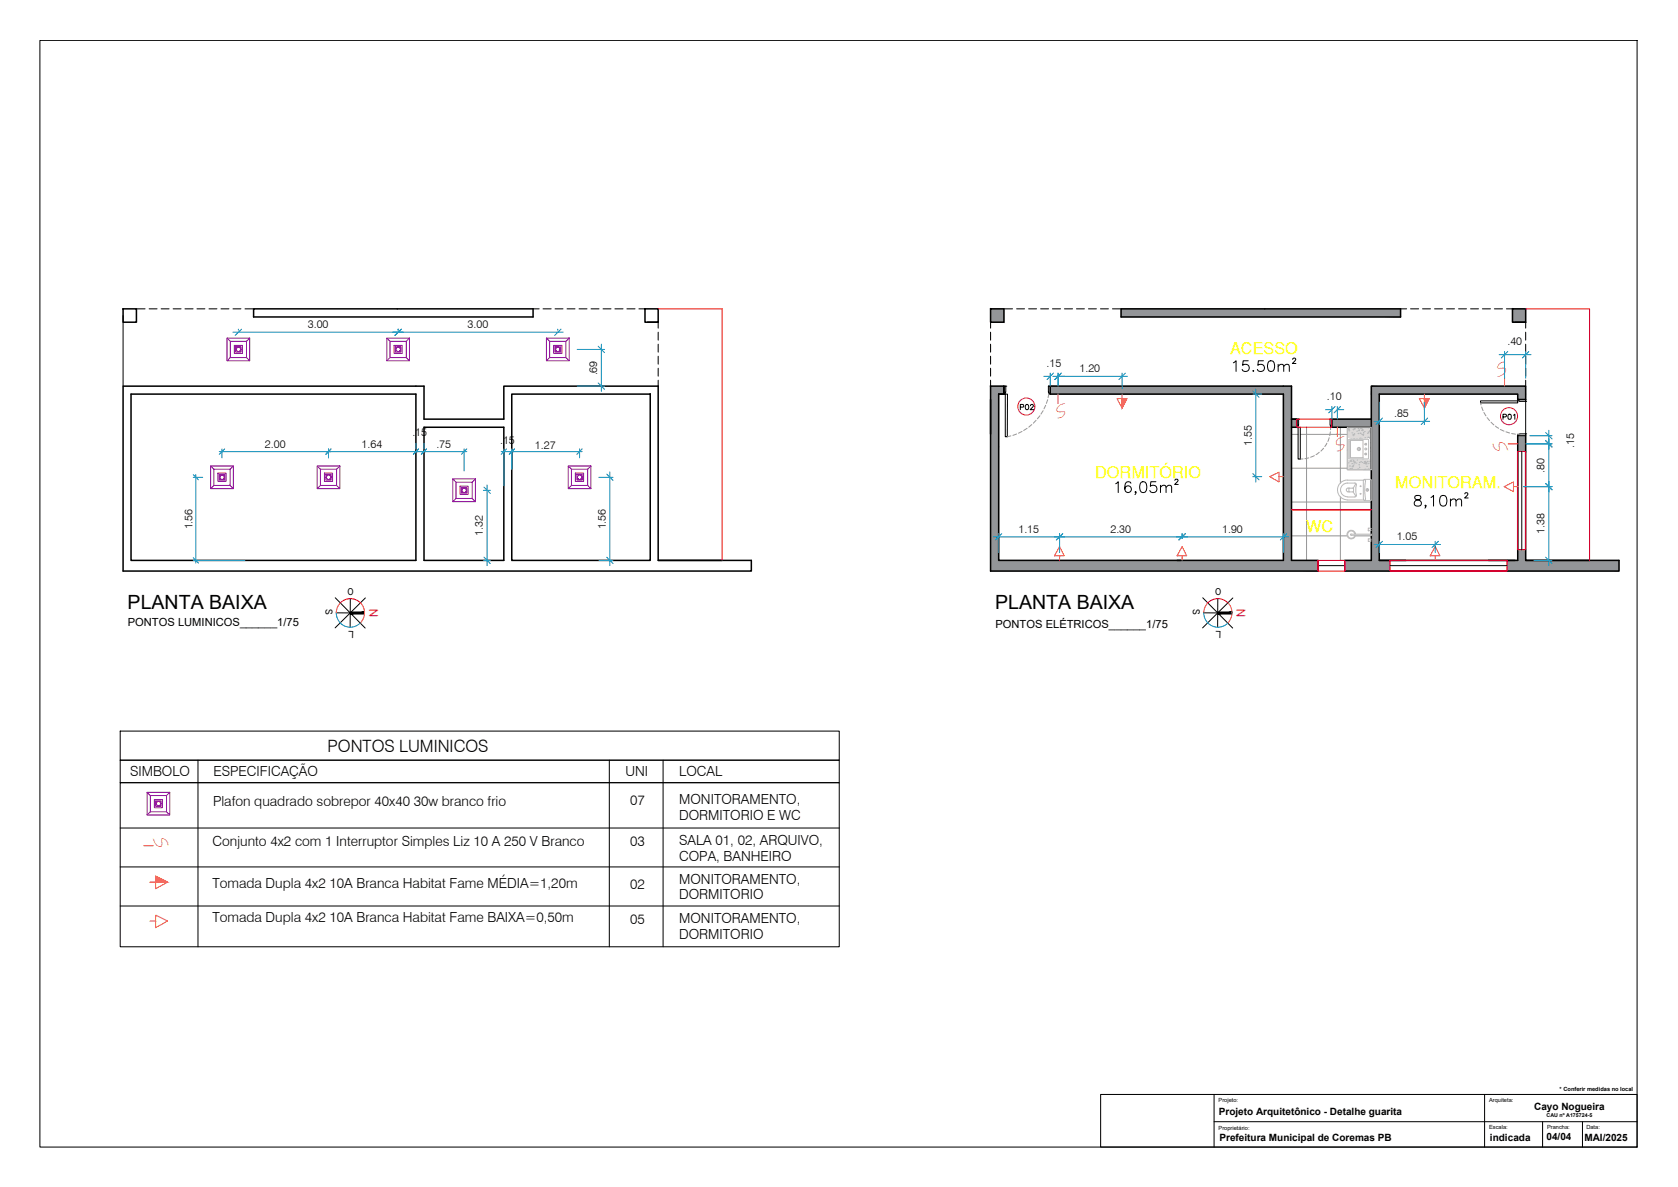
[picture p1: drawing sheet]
<svg xmlns="http://www.w3.org/2000/svg" width="420mm" height="297mm" viewBox="0 0 420 297" stroke-linecap="round" stroke-linejoin="round" font-family="sans-serif">
<!-- layer: ARQ-PAR -->
<g fill="none" stroke="#000" stroke-width=".38">
<path d="M30.8 77.3h3.4v3.3h-3.4zM63.5 77.3h70v2h-70zM161.5 77.3h3.3v3.3h-3.3zM248 77.3h3.4v3.3h-3.4zM280.7 77.3h70v2h-70zM378.7 77.3h3.3v3.3h-3.3zM30.8 96.6h75.4v8.3h20v-8.3h38.6v43.6h23.3v2.7h-157.3zM32.8 98.6h71.3v41.6h-71.3zM128.1 98.6h34.7v41.6h-34.7zM162.1 80.6h2.7M250.1 98.6v41.6h45.6M251.4 96.6v2h-1.3"/>
<path d="M251.4 96.6h-3.4v46.3h82M379.3 80.6h2.7M106.2 106.9h20v33.3h-20zM324.7 106.8v-1.9h-1.3h1.3v2h-1.3M343.4 104.9h-9.9v2h9.9M380 109v31.2h-34.6M382 109v31.2h23.4v2.7h-68.7M164.8 140.2h16M294.7 140.2h26.7v-41.6h-58.4v-2h60.4v43.6h6.6M336.7 140.2h6.7v-43.6h38.6v3.4h-2v-1.4h-34.6v41.6h6.6M382 140.2h16"/>
</g>
<!-- layer: ARQ-PROJ -->
<g fill="none" stroke="#000" stroke-width=".25">
<path d="M34.2 77.3h2.1M37.3 77.3h2M40.3 77.3h2M43.3 77.3h2M46.3 77.3h2M49.3 77.3h2M52.3 77.3h2M55.3 77.3h2M58.3 77.3h2M61.3 77.3h2.2M133.5 77.3h1.5M136 77.3h2"/>
<path d="M139 77.3h2M142 77.3h2M145 77.3h2M148 77.3h2M151 77.3h2M154 77.3h2M157 77.3h2M160 77.3h1.5M251.4 77.3h2.1M254.6 77.3h1.9M257.6 77.3h1.9M260.6 77.3h2"/>
<path d="M263.5 77.3h2.1M266.5 77.3h2.1M269.5 77.3h2M272.5 77.3h2M275.5 77.3h2M278.6 77.3h2.1M350.7 77.3h1.5M353.2 77.3h2M356.2 77.3h2M359.2 77.3h2M362.2 77.3h2M365.2 77.3h2"/>
<path d="M368.2 77.3h2M371.2 77.3h2M374.2 77.3h2M377.2 77.3h1.5M164.8 80.6v1.5M164.8 83.1v2M164.8 86.1v2M164.8 89.1v2M164.8 92.1v2M164.8 95.2v1.4M248 80.6v1.5M248 83.1v2"/>
<path d="M248 86.1v2M248 89.1v2M248 92.1v2M248 95.2v1.4M382 80.6v1.5M382 83.1v2M382 86.1v2M382 89.1v2M382 92.1v2M382 95.2v1.4"/>
</g>
<!-- layer: ARQ-ELEV6 -->
<path d="M164.8 77.3h16v62.9M382 77.3h16v62.9M324.7 104.9h8.8v2h-8.8zM380 113h2v24.6h-2zM323.4 127.5h20M323.4 127.6h20M330 140.2h6.7v2.7h-6.7zM336.7 140.2v2.7M348 140.2h29.4v2.7h-29.4z" fill="none" stroke="#f00" stroke-width=".25"/>
<path d="M83.9 149.6l7.5 7.6M84.2 153.4h7M87.7 149.8v7.2M91.5 149.6l-7.6 7.5M301.2 149.6l7.5 7.6M301.4 153.4h7.1M304.9 149.8v7.2M308.7 149.6l-7.6 7.5" fill="none" stroke="#000" stroke-width=".25"/>
<g fill="#000" stroke="#000" stroke-width=".25">
<path d="M87.7 153.1v.6l3.6-.6zM87.7 153.7l3.6-.6-.1 .6z"/>
<path d="M304.9 153.1v.6l3.6-.6zM304.9 153.7l3.6-.6-.1 .6z"/>
</g>
<path d="M85.2 150.8a3.5 3.5 0 0 1 5 .1M302.5 150.8a3.5 3.5 0 0 1 5 .1" fill="none" stroke="#d00" stroke-width=".25"/>
<path d="M84.2 153.4l.3 1.3 .7 1.2M85.2 155.9a3.5 3.5 0 0 0 5 0M301.4 153.4l.3 1.3 .7 1.2M302.4 155.9a3.5 3.5 0 0 0 5 0" fill="none" stroke="#006edd" stroke-width=".25"/>
<path d="M85.2 150.8l-.7 1.2-.3 1.4M90.2 150.8a3.6 3.6 0 0 1 0 5.1M302.5 150.8l-.8 1.2-.3 1.4M307.5 150.8a3.6 3.6 0 0 1-.1 5.1" fill="none" stroke="#dd6e00" stroke-width=".25"/>
<!-- layer: ARQ-SAN -->
<g fill="#dbdbdb" stroke="#dbdbdb" stroke-width=".25">
<path d="M337.4 106.9h6v10.6z"/>
<path d="M337.4 106.9h6zM337.4 106.9h6z"/>
<path d="M337.4 106.9v10.6h6zM337.4 117.5l6 .1z"/>
</g>
<g fill="none" stroke="#bababa" stroke-width=".25">
<path d="M337.4 106.9h6v10.6h-6zM337.4 112.6l.1-.1-.1 .2M337.4 106.9v.3M337.5 114.8h.1M337.5 110.2h.1M337.5 113.5h.1M337.6 115.8h.1M337.6 107.5l.2-.2v.3zM337.7 107.8h.1M337.7 110v4.8M337.8 110h.1M337.8 109.9h4.8"/>
<path d="M337.8 111l.1 .3h-.3zM338 117.2h.1M338 115.4l.3-.3 .1 .4-.3-.1M338.1 110.2v.1M338.2 110l.2-.1-.1 .2zM338.2 111.6h.1M338.3 110.3v-.2l-.2 .2 3.2-.1v4.3h-3.2v-4.2v4.2M338.5 108.3h.1M338.6 116.7l.2-.1v.2zM338.8 113.7h.1M338.8 115.4h.1M338.8 112.8v.2h-.2z"/>
<path d="M338.8 109h.1M338.9 116.1h.1M338.9 111.5h.1M338.9 109.8h.1M339 112.1h.1M339 107.3l.3-.1-.1 .2zM339.3 115.5v.3l-.2-.1zM339.4 114.1l.3-.1-.1 .2zM339.5 113.6h.1M339.5 115.9h.1M339.6 114.5h.1M339.6 109.8h.1"/>
<path d="M339.7 107.9h.1M340 117.3h.1M340.2 111.7h.1M340.3 111.4l.3-.1-.1 .3zM340.4 107.6v.2h-.2zM340.4 108.4h.1M340.7 115.5h.1M340.9 109.8h.1M340.9 110.3v.2h-.2zM340.9 113.3h.1M340.9 108.7h.1M341 112.2h.1"/>
<path d="M341 107.7l.2-.3 .1 .4zM341 115.7h.1M341 111.1h.1M341.2 108.8l.3-.1-.1 .2zM341.4 113.7h.1M341.4 113v.3l-.2-.1zM341.5 116h.1M341.6 108h.1M341.6 115.6l.3-.2-.1 .3zM341.7 117.5h.1M341.7 111.6l-.2 .3M341.8 114.1h.1"/>
<path d="M341.8 109.5h.1M341.8 111.6v.3h-.3M341.9 115.8v.2h-.2zM341.9 117.4h.1M341.9 116l.4 .1-.1-.3-.3 .3M342.1 111.8h.1M342.4 108.5h.1M342.5 112.9l.3-.1-.1 .2zM342.6 117.3h.1M342.6 116h.1M342.6 115.6h.1M342.6 110h.1"/>
<path d="M342.7 110l-.1 4.8h-4.8M342.8 109.9h.1M342.9 112.3h.1M343 117.5h.1M343 107.8v.2h-.2zM343 112.9h.1M343 108.3h.1M343.2 115.4h.1M343.2 110.8h.1M343.3 113.7h.1M343.3 110.7h.1M343.4 110.6l-.1 .1"/>
<path d="M337.4 124.4h1.8M337.4 120.9h1.8M337.4 125.1h4M337.4 120.2h4M337.4 120.1a2.48 2.48 0 0 0-2.5 2.5 2.48 2.48 0 0 0 2.5 2.5M337.4 120.9a1.71 1.71 0 0 0-1.7 1.7 1.71 1.71 0 0 0 1.7 1.7M337.8 123l.1 .1M337.8 122.2v.8M337.9 122.1l-.1 .1M338.3 133.9l-.1-.1 .1-.2 5.1 .1v.3h-5.1M338.8 123.1l.7 1.1M338.9 122.9l-.2 .2h-1.1a.49 .49 0 0 1-.5-.5 .49 .49 0 0 1 .5-.5l1.3 .1v.7"/>
<path d="M339.2 120.8l.3 .2 .1 .4M339.2 133.6a.91 .91 0 0 0-1.4-.6 .91 .91 0 0 0 0 1.5 .91 .91 0 0 0 1.4-.6M339.4 133.6a1.08 1.08 0 0 0-1.6-.7 1.08 1.08 0 0 0 0 1.8 1.08 1.08 0 0 0 1.6-.8M339.5 121.1l-.7 1.1M339.6 121.4l-.1 1 .1 1.4M339.6 123.8l-.1 .4-.3 .2M341.4 120.3v4.7M341.4 124.9l.3 .4M341.6 120l.3 .4M341.9 120.4a13.1 13.1 0 0 0 0 4.6l-.3 .2M342.6 134.8l.6 .1v.6h-.6zM342.6 132.2h.6v.6h-.6z"/>
<path d="M343.2 135.4h.2M343.2 134.9h.2M343.2 132.7h.2M343.2 132.3h.2M343.4 120.1l-.2-.1h-1.5l-.3 .3M343.4 125.1l-.2 .2h-1.5M343.4 120.2v4.9"/>
<circle cx="340.3" cy="112.4" r=".4"/>
<circle cx="340.3" cy="112.4" r=".28"/>
<circle cx="342" cy="111.1" r=".22"/>
<circle cx="342" cy="113.6" r=".22"/>
<circle cx="342" cy="112.4" r=".23"/>
<circle cx="340.7" cy="121.7" r=".11"/>
<circle cx="340.7" cy="123.6" r=".11"/>
<circle cx="342.4" cy="122.6" r=".32"/>
<circle cx="342.4" cy="122.6" r=".23"/>
</g>
<g fill="#bababa" stroke="#bababa" stroke-width=".25">
<path d="M338.8 107.5h.2z"/>
<path d="M338.8 109.9v.1z"/>
<path d="M342.6 107h.1z"/>
<path d="M340.6 109.7h.2z"/>
<path d="M342.6 108.1v.2z"/>
<path d="M338.6 112.4h.2z"/>
<path d="M340.6 110.9h.1z"/>
<path d="M338.6 113.5l.2 .1z"/>
<path d="M340.5 112.1h.2z"/>
<path d="M340.4 114.5h.2z"/>
<path d="M342.3 115.4v.2z"/>
<path d="M340 108.5h.2z"/>
<path d="M338.1 110.1h.2z"/>
<path d="M339 109.9h.2z"/>
<path d="M342.8 109.4l.1 .1z"/>
<path d="M342.8 110.7v.2z"/>
<path d="M341.8 112.1v.2z"/>
<path d="M343.1 112h.2z"/>
<path d="M339.9 113.8h.1z"/>
<path d="M342.1 113.4h.2z"/>
<path d="M338.9 115.1l.1 .1z"/>
<path d="M338.8 116.5h.2z"/>
<circle cx="338.8" cy="108.7" r=".07"/>
<circle cx="340.8" cy="107.2" r=".07"/>
<circle cx="340.8" cy="108.4" r=".07"/>
<circle cx="338.8" cy="111.1" r=".07"/>
<circle cx="342.6" cy="109.4" r=".07"/>
<circle cx="342.5" cy="110.6" r=".07"/>
<circle cx="338.6" cy="114.8" r=".07"/>
<circle cx="340.6" cy="113.3" r=".07"/>
<circle cx="342.5" cy="111.8" r=".07"/>
<circle cx="338.6" cy="116" r=".07"/>
<circle cx="342.4" cy="113" r=".07"/>
<circle cx="338.6" cy="117.2" r=".07"/>
<circle cx="340.5" cy="115.7" r=".07"/>
<circle cx="342.4" cy="114.3" r=".07"/>
<circle cx="340.5" cy="116.9" r=".07"/>
<circle cx="342.3" cy="116.7" r=".07"/>
<circle cx="337.8" cy="107.5" r=".07"/>
<circle cx="340.2" cy="107.2" r=".07"/>
<circle cx="341" cy="107" r=".07"/>
<circle cx="339.2" cy="108.6" r=".07"/>
<circle cx="341.5" cy="108.3" r=".07"/>
<circle cx="340.5" cy="109.7" r=".07"/>
<circle cx="338.2" cy="111.4" r=".07"/>
<circle cx="339.6" cy="111.2" r=".07"/>
<circle cx="341.9" cy="110.9" r=".07"/>
<circle cx="338.6" cy="112.6" r=".07"/>
<circle cx="340.9" cy="112.3" r=".07"/>
<circle cx="337.7" cy="114.1" r=".07"/>
<circle cx="340.9" cy="113.6" r=".07"/>
<circle cx="339.9" cy="115.1" r=".07"/>
<circle cx="341.3" cy="114.9" r=".07"/>
<circle cx="338" cy="116.6" r=".07"/>
<circle cx="340.3" cy="116.3" r=".07"/>
</g>
<!-- layer: 0 -->
<g fill="#939598" stroke="#939598" stroke-width=".25">
<path d="M380 98.6h2v1.4z"/>
<path d="M380 109h2z"/>
<path d="M280.7 77.3l70 2v-2zM280.7 77.3l70 2h-70z"/>
<path d="M378.7 77.3l3.3 3.3v-3.3zM378.7 77.3l3.3 3.3h-3.3z"/>
<path d="M248 77.3l3.4 3.3v-3.3zM248 77.3l3.4 3.3h-3.4z"/>
<path d="M343.4 96.6l38.6 2v-2zM343.4 96.6l38.6 2h-38.6z"/>
<path d="M380 100h2zM380 98.6l2 1.4h-2z"/>
<path d="M343.4 98.6l2 6.3v-6.3zM343.4 98.6l2 6.3h-2z"/>
<path d="M343.4 104.9l2 2v-2zM343.4 104.9l2 2h-2z"/>
<path d="M333.5 104.9l9.9 2v-2zM333.5 104.9l9.9 2h-9.9z"/>
<path d="M380 109l2 4v-4zM380 109l2 4h-2z"/>
<path d="M343.4 106.9l2 26.6v-26.6zM343.4 106.9l2 26.6h-2z"/>
<path d="M343.4 133.5l2 .2v-.2zM343.4 133.5l2 .2h-2z"/>
<path d="M343.4 133.7l2 .3v-.3zM343.4 133.7l2 .3h-2z"/>
<path d="M380 137.6l2 2.6v-2.6zM380 137.6l2 2.6h-2z"/>
<path d="M343.4 134l2 6.2v-6.2zM343.4 134l2 6.2h-2z"/>
<path d="M377.4 140.2l28 2.7v-2.7zM377.4 140.2l28 2.7h-28z"/>
<path d="M336.7 140.2l11.3 2.7v-2.7zM336.7 140.2l11.3 2.7h-11.3z"/>
<path d="M263 96.6l60.4 2v-2zM263 96.6l60.4 2h-60.4z"/>
<path d="M248 96.6l3.4 2v-2zM248 96.6l3.4 2h-3.4z"/>
<path d="M248 98.6l2.1 13.3v-13.3zM248 98.6l2.1 13.3h-2.1z"/>
<path d="M321.4 98.6l2 41.6v-41.6zM321.4 98.6l2 41.6h-2z"/>
<path d="M248 111.9l2.1 28.3v-28.3zM248 111.9l2.1 28.3h-2.1z"/>
<path d="M248 140.2l82 2.7v-2.7zM248 140.2l82 2.7h-82z"/>
<path d="M323.4 104.9l1.3 2v-2zM323.4 104.9l1.3 2h-1.3z"/>
</g>
<!-- layer: KIRYA - PISO -->
<path d="M323.4 108.7h1.6M323.4 117.2h14M325.6 108.7h11.8M327.2 106.9v20.6M335.6 106.9v14M323.4 125.6h20M323.4 134.1h13.9M327.2 127.6v12.6M335.6 124.4v3.1M335.6 127.6v12.6M339.4 134.1h4" fill="none" stroke="#939598" stroke-width=".25"/>
<!-- layer: 0 -->
<path d="M382 100v9M381 113v24.6M330 141.5h6.7M348 141.5h29.4" fill="none" stroke="#000" stroke-width=".25"/>
<!-- layer: ARQ-hatch san -->
<g fill="#fff" stroke="#fff" stroke-width=".25">
<path d="M342.7 109.9v4.9zM342.7 109.9v4.9zM342.7 109.9v4.9zM342.7 109.9v4.9zM342.7 109.9v4.9zM342.7 109.9v4.9zM342.7 109.9v4.9zM342.7 109.9v4.9zM342.7 109.9v4.9zM342.7 109.9v4.9zM342.7 109.9v4.9zM342.7 109.9v4.9zM342.7 109.9v4.9zM342.7 109.9v4.9zM342.7 109.9v4.9zM342.7 109.9v4.9zM342.7 109.9v4.9zM342.7 109.9v4.9zM342.7 109.9v4.9zM342.7 109.9v4.9z"/>
<path d="M342.6 109.9l.1 4.9zM342.6 109.9l.1 4.9zM342.6 109.9v4.9zM342.6 109.9v4.9zM342.6 109.9v4.9zM342.6 109.9v4.9zM342.6 109.9v4.9zM342.6 109.9v4.9zM342.6 109.9v4.9zM342.6 109.9v4.9zM342.6 109.9v4.9zM342.6 109.9v4.9zM342.6 109.9v4.9zM342.6 109.9v4.9z"/>
<path d="M337.8 109.9h4.8v4.9zM337.8 109.9v4.9h4.8zM337.8 109.9v4.9zM337.8 109.9v4.9zM337.8 109.9v4.9zM337.8 109.9v4.9zM337.8 109.9v4.9zM337.8 109.9v4.9zM337.8 109.9v4.9zM337.8 109.9v4.9zM337.8 109.9v4.9zM337.8 109.9v4.9zM337.8 109.9v4.9zM337.8 109.9v4.9zM337.8 109.9v4.9zM337.8 109.9v4.9z"/>
<path d="M337.7 109.9l.1 4.9zM337.7 109.9l.1 4.9zM337.7 109.9v4.9zM337.7 109.9v4.9zM337.7 109.9v4.9zM337.7 109.9v4.9zM337.7 109.9v4.9zM337.7 109.9v4.9zM337.7 109.9v4.9zM337.7 109.9v4.9zM337.7 109.9v4.9zM337.7 109.9v4.9zM337.7 109.9v4.9zM337.7 109.9v4.9zM337.7 109.9v4.9zM337.7 109.9v4.9z"/>
<path d="M337.7 110v4.8zM337.7 109.9v4.9z"/>
</g>
<!-- layer: ARQ-POR -->
<g fill="none" stroke="#000" stroke-width=".25">
<path d="M251.4 96.6h.4l-.1 2h-.3zM251.7 98.6h.6l-.1 10.7h-.5zM251.8 96.6h.1M262.5 96.6h.1M262.5 96.6h.5v2h-.4l-.1-.4zM380 100h2v.4h-1.5l-.5-.1zM324.7 104.9h.5v1.5l-.3 .5h-.2zM325 106.9h.6v8h-.6zM325.2 104.9h.1M333 104.9h.1M333 104.9h.5v2h-.3l-.2-.5zM370.7 100.3h9.3v.5h-9.3z"/>
<path d="M380 108.7l2-.1v.4h-2zM382 100.4h.1M382 108.6h.1"/>
</g>
<g fill="none" stroke="#989898" stroke-width=".25">
<path d="M262.6 98.6l-.2 .9M253.1 109.1l-.9 .2M254.6 108.6l-1 .4M255.9 108l-.9 .4M257.2 107.2l-.9 .5M258.4 106.2l-.8 .7M259.4 105.2l-.7 .7M261.2 102.8l-.6 .8M261.8 101.4l-.4 .9M262.3 100l-.3 1M326.3 114.8l-.7 .1M327.7 114.6l-1 .2"/>
<path d="M329.1 114l-.9 .4M330.3 113.2l-.8 .6M331.4 112.2l-.6 .7M332.2 110.9l-.5 .8M332.8 109.5l-.3 1M333.1 108.1l-.1 .9M333.2 106.9v.7M370.7 100.8l.1 .5M371 101.8l.3 1M371.6 103.2l.5 .9M372.4 104.5l.6 .8M373.3 105.6l.8 .7"/>
<path d="M375.7 107.5l.9 .4M377.1 108.1l.9 .3M378.5 108.5l1 .2M380 108.7h.5"/>
</g>
<!-- layer: ARQ-TEXTO-EQUIPO-50 -->
<g fill="none" stroke="#000" stroke-width=".25">
<path d="M308.8 90.8l.7-.5v2.6M312.5 90.3h-1.2l-.2 1.1a.94 .94 0 0 1 1.5 0 .94 .94 0 0 1-.2 1.4 .94 .94 0 0 1-1.4-.4M313.7 92.8l.1-.1 .1 .1-.1 .1zM316.4 90.3h-1.3l-.1 1.1a.94 .94 0 0 1 1.4 0 .94 .94 0 0 1-.2 1.4 .94 .94 0 0 1-1.4-.4M317.8 90.4a.87 .87 0 0 1 1.2 .4 2.2 2.2 0 0 1-.2 2 .87 .87 0 0 1-1.3-.4 2.2 2.2 0 0 1 .3-2zM320 91.7l.7-.5 .6 .1 .1 1.6M320 91.2v1.7M321.4 91.7l.7-.5 .6 .1 .1 1.6M323.7 89.9l.2-.3 .5 .3-.8 1.1h.9M279.4 121.1l.6-.5v2.7M283.2 120.9a.79 .79 0 0 0-1.2-.2 2.12 2.12 0 0 0 0 2.4 .83 .83 0 0 0 1.2-.3 .83 .83 0 0 0-.5-1.2 .83 .83 0 0 0-1.1 .8M284.4 123.1l-.1 .2-.1-.2 .1-.1a.49 .49 0 0 1-.1 .8"/>
<path d="M285.7 120.7a.87 .87 0 0 1 1.3 .4 2.27 2.27 0 0 1-.2 2 .87 .87 0 0 1-1.3-.3 2.27 2.27 0 0 1 .2-2.1zM289.4 120.6h-1.2l-.2 1.1a.95 .95 0 0 1 1.5 0 .95 .95 0 0 1-.2 1.4 .95 .95 0 0 1-1.4-.3M290.6 121.9l.6-.5 .6 .2 .2 1.7M290.6 121.4v1.9M292 121.9l.6-.5 .6 .2 .2 1.7M294.2 120.2l.1-.2 .4-.1 .3 .4-.9 .9h.9M354.4 124.1a.54 .54 0 0 0 .2 .9 1.1 1.1 0 0 1 1.3 1.1 .88 .88 0 0 1-1.1 .5 .88 .88 0 0 1-.6-1.1l.3-.2 .9-.3a.54 .54 0 0 0 .2-.9l-.3-.1zM357 126.5l-.1 .1-.1-.1 .1-.1a.49 .49 0 0 1-.1 .8M358.3 124.5l.6-.5v2.6M360.8 124.1a.9 .9 0 0 1 1.4 .4 2.2 2.2 0 0 1-.3 2 .9 .9 0 0 1-1.3-.4 2.2 2.2 0 0 1 .2-2zM363.2 125.4l.6-.5 .6 .1 .2 1.6M363.2 124.9v1.7"/>
<path d="M364.6 125.4l.6-.5 .6 .1 .2 1.6M366.8 123.6l.1-.3h.4l.2 .4-.8 .9h.9"/>
</g>
<!-- layer: ARQ-PIS -->
<path d="M330 140.2v2.7" fill="none" stroke="#f00" stroke-width=".25"/>
<!-- layer: KIRYA - PISO -->
<path d="M30.8 79v17.6" fill="none" stroke="#000" stroke-width=".25"/>
<!-- layer: KIRYA - LEGENDA -->
<g fill="none" stroke="#000" stroke-width=".25">
<path d="M10 10.1h399.9v276.9h-399.9zM30.1 183h180v7.2h-180zM30.1 190.2h180v5.7h-180zM30.1 195.9h180v41h-180zM49.6 190.2v46.7M152.6 190.2v46.7M166 190.2v46.7M30.1 207.2h180M30.1 216.9h180M30.1 226.7h180M275.6 273.9h134.3v13.1h-134.3zM304 273.9v13.1"/>
<path d="M371.7 273.9v13.1M304 280.7h105.9M386.2 280.7v6.3M396.2 280.7v6.3"/>
</g>
<!-- layer: A-COTAS -->
<g fill="none" stroke="#8a00b8" stroke-width=".25">
<path d="M56.9 84.6h5.6v5.7h-5.6zM56.9 84.6l.8 .8M57.7 85.4h4v4.1h-4zM57.7 89.5l-.8 .8M61.7 89.5l.8 .8M62.5 84.6l-.8 .8M96.9 84.6h5.6v5.7h-5.6zM96.9 84.6l.8 .8M97.7 85.4h4v4.1h-4zM97.7 89.5l-.8 .8M101.7 89.5l.8 .8M102.5 84.6l-.8 .8"/>
<path d="M136.8 84.6h5.7v5.7h-5.7zM136.8 84.6l.8 .8M137.6 85.4h4.1v4.1h-4.1zM137.6 89.5l-.8 .8M141.7 89.5l.8 .8M142.5 84.6l-.8 .8M52.7 116.6h5.7v5.7h-5.7zM52.7 116.6l.9 .8M53.6 117.4h4v4.1h-4zM58.4 116.6l-.8 .8M79.4 116.6h5.7v5.7h-5.7zM79.4 116.6l.8 .8"/>
<path d="M80.2 117.4h4.1v4.1h-4.1zM85.1 116.6l-.8 .8M113.4 119.8h5.6v5.7h-5.6zM113.4 119.8l.8 .9M119 119.8l-.8 .9M142.3 116.6h5.7v5.7h-5.7zM142.3 116.6l.8 .8M143.1 117.4h4.1v4.1h-4.1zM148 116.6l-.8 .8M53.6 121.5l-.9 .8M57.6 121.5l.8 .8M80.2 121.5l-.8 .8"/>
<path d="M84.3 121.5l.8 .8M114.2 120.7h4v4h-4zM114.2 124.7l-.8 .8M118.2 124.7l.8 .8M143.1 121.5l-.8 .8M147.2 121.5l.8 .8M36.8 198.3h5.7v5.6h-5.7zM36.8 198.3l.8 .8M37.6 199.1h4.1v4h-4.1zM42.5 198.3l-.8 .8M37.6 203.1l-.8 .8M41.7 203.1l.8 .8"/>
</g>
<g fill="none" stroke="#b8008a" stroke-width=".25">
<path d="M58.7 86.4h2v2.1h-2zM59 86.8h1.4v1.3h-1.4zM98.7 86.4h2v2.1h-2zM99 86.8h1.4v1.3h-1.4zM138.6 86.4h2.1v2.1h-2.1zM139 86.8h1.4v1.3h-1.4zM54.6 118.4h2v2.1h-2zM54.9 118.7h1.4v1.4h-1.4zM81.2 118.4h2.1v2.1h-2.1zM81.6 118.7h1.3v1.4h-1.3zM144.1 118.4h2v2.1h-2zM144.4 118.7h1.4v1.4h-1.4z"/>
<path d="M115.2 121.7h2v2h-2zM115.5 122h1.4v1.4h-1.4zM38.7 200.1h2v2h-2zM39 200.4h1.3v1.4h-1.3z"/>
<circle cx="59.7" cy="87.4" r=".57"/>
<circle cx="99.7" cy="87.4" r=".57"/>
<circle cx="139.7" cy="87.4" r=".57"/>
<circle cx="55.6" cy="119.4" r=".57"/>
<circle cx="82.3" cy="119.4" r=".57"/>
<circle cx="145.1" cy="119.4" r=".57"/>
<circle cx="116.2" cy="122.7" r=".57"/>
<circle cx="39.7" cy="201.1" r=".57"/>
</g>
<g fill="none" stroke="#ff7f00" stroke-width=".25">
<path d="M264.9 98.5v2.5M281 98.6v3.5l-1.3-2.3h2.5l-1.2 2.3M356.7 98.6v3.5l-1.3-2.3h2.4l-1.1 2.3M376.7 94.2v2.4M317.9 119.3l2.4-1.2v2.5zM320.3 119.3h1.1M334.9 106.8v2.4M377.6 111.1h2.5M265.3 136.8l1.2 2.3h-2.5zM265.3 139.1v1.1M296 136.8l1.1 2.3h-2.4zM296 139.1v1.1"/>
<path d="M359.4 136.8l1.2 2.3h-2.5zM359.4 139.1v1.1M376.6 121.8l2.4-1.2v2.4zM379 121.8h1.1M35.9 211.7h2.5M37.5 220.8h4.5l-3 1.6v-3.2l3 1.6M37.5 230.5h1.5M39 229l3 1.5-3 1.6z"/>
</g>
<g fill="#ff7f00" stroke="#ff7f00" stroke-width=".25">
<path d="M39 219.2l3 1.6h-3z"/>
<path d="M281 99.8h1.2l-1.2 2.3z"/>
<path d="M356.7 99.8h1.1l-1.1 2.3z"/>
</g>
<!-- layer: KIRYA - COTAS -->
<g fill="none" stroke="#008ab8" stroke-width=".25">
<path d="M58.3 83.1h82.7M59.7 82.4v.2M99.7 82.4v.2M139.7 82.4v.2M144.5 87.4h6.9M144.5 96.6h6.9M150.6 86.1v11.8M261.4 94.2h1.6M263 93.4v3.2M263.6 94.2h18.7M264.9 93.4v3.2M281 93.4v3.8"/>
<path d="M313.7 98.6h2.2M314.5 97.3v23.3M375.4 88.8h8M376.7 88v6.6M382 88v6.6M48.4 119.5h2.4M49 118.8v22.1M54.9 113h62M55.6 112.3v2.3M82.3 112.3v2.3M104.1 111v1.3M106.2 111v1.3"/>
<path d="M116.2 112.3v5.5M125.5 113h20.3M126.2 112.3v9.3M128.1 112.3v5.1M145.1 112.3v2.3M149.9 119.5h3.6M152.7 118.1v23.4M313.7 119.3h2.2M331.9 102.5h1.6M333.5 101.7v3.2M334.9 101.7v3.2M334.9 102.5h1.6"/>
<path d="M344 105.4h14M345.4 100.6v5.6M356.7 100.6v5.6M382.1 111.1h6.5M383 109h5.6M387.8 107.7v33.8M121 122.7h1.8M122 121.4v20.1M248.7 134.4h74M250.1 133.5v4.7M265.3 133.5v4.7M296 133.5v1.3"/>
<path d="M321.4 133.5v4.7M344 136.3h16.7M345.4 135.5v2.7M359.4 135.5v2.7M381.5 121.8h7.1M48.4 140.2h12.9M121 140.2h1.8M149.9 140.2h3.6M384 140.2h4.6"/>
</g>
<!-- layer: 0 -->
<g fill="none" stroke="#008ab8" stroke-width=".25">
<path d="M60.5 82.4l-1.6 1.5M100.5 82.4l-1.6 1.5M140.5 82.4l-1.6 1.5M149.8 86.6l1.6 1.7M149.8 95.8l1.6 1.6M263.8 93.4l-1.6 1.6M265.7 93.4l-1.6 1.6M281.8 93.4l-1.6 1.6M313.7 97.8l1.6 1.6M377.5 88l-1.6 1.6M382.8 88l-1.6 1.6M48.4 118.8l1.3 1.3"/>
<path d="M56.3 112.3l-1.4 1.4M82.9 112.3l-1.3 1.4M104.8 112.3l-1.3 1.4M106.8 112.3l-1.3 1.4M116.9 112.3l-1.4 1.4M126.8 112.3l-1.3 1.4M128.8 112.3l-1.3 1.4M145.8 112.3l-1.4 1.4M151.9 118.6l1.6 1.6M313.7 118.5l1.6 1.6M334.3 101.7l-1.6 1.6M335.7 101.7l-1.6 1.6"/>
<path d="M346.2 104.6l-1.6 1.6M357.5 104.6l-1.6 1.6M387 110.3l1.6 1.6M387 108.2l1.6 1.6M48.4 139.6l1.3 1.3M121.2 121.9l1.6 1.6M121.2 139.4l1.6 1.6M151.9 139.4l1.6 1.6M250.8 133.5l-1.5 1.6M266.1 133.5l-1.6 1.6M296.8 133.5l-1.6 1.6M322.2 133.5l-1.6 1.6"/>
<path d="M346.2 135.5l-1.6 1.5M360.2 135.5l-1.6 1.5M387 139.4l1.6 1.6M387 121l1.6 1.6"/>
</g>
<!-- layer: KIRYA - LEGENDA -->
<path d="M277.2 276.8h25.5v7h-25.5z" fill="none" stroke="#fff" stroke-width=".25"/>
<g font-size="4.9">
<text x="32" y="152.4">PLANTA BAIXA</text>
<text x="249.2" y="152.4">PLANTA BAIXA</text>
</g>
<g font-size="4.8" fill="#ff7f00">
<text x="374.9" y="94.3">S</text>
<text x="266.8" y="101" transform="rotate(-180 266.8 101)">S</text>
<text x="336.8" y="109.2" transform="rotate(-180 336.8 109.2)">S</text>
<text x="377.7" y="112.9" transform="rotate(-90 377.7 112.9)">S</text>
<text x="38.3" y="209.8" transform="rotate(90 38.3 209.8)">S</text>
</g>
<g font-size="4.4">
<text x="254.4" y="103.7">P02</text>
<text x="375" y="106.2">P01</text>
</g>
<text font-size="4.2" x="82" y="188.1">PONTOS LUMINICOS</text>
<g font-size="4.1" fill="#ff0">
<text x="308" y="88.5">ACESSO</text>
<text x="274.2" y="119.6">DORMITÓRIO</text>
<text x="349.3" y="122.2">MONITORAM.</text>
<text x="327" y="133.3">WC</text>
</g>
<g font-size="3.5">
<text x="32.6" y="194.1">SIMBOLO</text>
<text x="53.4" y="194.1">ESPECIFICAÇÃO</text>
<text x="156.6" y="194.2">UNI</text>
<text x="170.1" y="194.2">LOCAL</text>
<text x="53.3" y="201.8">Plafon quadrado sobrepor 40x40 30w branco frio</text>
<text x="157.8" y="201.4">07</text>
<text x="170.1" y="201.3">MONITORAMENTO,</text>
<text x="170.1" y="205.1">DORMITORIO E WC</text>
<text x="53.2" y="211.8">Conjunto 4x2 com 1 Interruptor Simples Liz 10 A 250 V Branco</text>
<text x="157.8" y="211.7">03</text>
<text x="170.1" y="211.6">SALA 01, 02, ARQUIVO,</text>
<text x="170.1" y="215.4">COPA, BANHEIRO</text>
<text x="170.1" y="221.1">MONITORAMENTO,</text>
<text x="53.2" y="222.2">Tomada Dupla 4x2 10A Branca Habitat Fame MÉDIA=1,20m</text>
<text x="157.8" y="222.6">02</text>
<text x="170.1" y="224.9">DORMITORIO</text>
<text x="53.2" y="230.8">Tomada Dupla 4x2 10A Branca Habitat Fame BAIXA=0,50m</text>
<text x="157.8" y="231.2">05</text>
<text x="170.1" y="230.9">MONITORAMENTO,</text>
<text x="170.1" y="235">DORMITORIO</text>
</g>
<g font-size="3.2" fill="#ed1f24">
<text x="92.4" y="152.3" transform="rotate(90 92.4 152.3)">N</text>
<text x="309.6" y="152.3" transform="rotate(90 309.6 152.3)">N</text>
</g>
<g font-size="2.8">
<text x="77.1" y="82.1">3.00</text>
<text x="117.1" y="82.1">3.00</text>
<text x="377.4" y="86.4">.40</text>
<text x="149.5" y="94" transform="rotate(-90 149.5 94)">.69</text>
<text x="262" y="91.8">.15</text>
<text x="270.3" y="93.1">1.20</text>
<text x="332.2" y="100.2">.10</text>
<text x="349.1" y="104.4">.85</text>
<text x="66.3" y="112.2">2.00</text>
<text x="90.6" y="112.2">1.64</text>
<text x="103.3" y="109.1">.15</text>
<text x="109.3" y="112.2">.75</text>
<text x="125.2" y="111.2">.15</text>
<text x="133.9" y="112.3">1.27</text>
<text x="313.4" y="111.6" transform="rotate(-90 313.4 111.6)">1.55</text>
<text x="394.2" y="112" transform="rotate(-90 394.2 112)">.15</text>
<text x="386.8" y="118.3" transform="rotate(-90 386.8 118.3)">.80</text>
<text x="48.2" y="132.5" transform="rotate(-90 48.2 132.5)">1.56</text>
<text x="120.9" y="134.1" transform="rotate(-90 120.9 134.1)">1.32</text>
<text x="151.7" y="132.5" transform="rotate(-90 151.7 132.5)">1.56</text>
<text x="255" y="133.3">1.15</text>
<text x="278" y="133.3">2.30</text>
<text x="306" y="133.3">1.90</text>
<text x="349.7" y="135.2">1.05</text>
<text x="386.8" y="133.7" transform="rotate(-90 386.8 133.7)">1.38</text>
<text x="32" y="156.6">PONTOS LUMINICOS______1/75</text>
<text x="249.3" y="157.1">PONTOS ELÉTRICOS______1/75</text>
</g>
<g font-size="2.6">
<text x="88.6" y="147.2" transform="rotate(-180 88.6 147.2)">O</text>
<text x="305.8" y="147.2" transform="rotate(-180 305.8 147.2)">O</text>
<text x="81.5" y="152.5" transform="rotate(90 81.5 152.5)">S</text>
<text x="298.7" y="152.5" transform="rotate(90 298.7 152.5)">S</text>
<text x="88.6" y="157.8" transform="rotate(-178 88.6 157.8)">L</text>
<text x="305.8" y="157.8" transform="rotate(-178 305.8 157.8)">L</text>
</g>
<g font-size="2.5">
<text x="305.2" y="279.1">Projeto Arquitetônico - Detalhe guarita</text>
<text x="384.1" y="277.7">Cayo Nogueira</text>
<text x="305.4" y="285.5">Prefeitura Municipal de Coremas PB</text>
<text x="373.1" y="285.6">indicada</text>
<text x="387.2" y="285.3">04/04</text>
<text x="396.7" y="285.6">MAI/2025</text>
</g>
<g font-size="1.4">
<text x="305.1" y="275.8">Projeto:</text>
<text x="372.9" y="275.8">Arquiteta:</text>
<text x="390.5" y="273">* Conferir medidas no local</text>
<text x="305.1" y="282.7">Proprietário:</text>
<text x="372.9" y="282.6">Escala:</text>
<text x="387.4" y="282.6">Prancha:</text>
<text x="397.2" y="282.6">Data:</text>
</g>
<text font-size="1.3" x="387.3" y="279.5">CAU nº A175724-5</text>
</svg>
